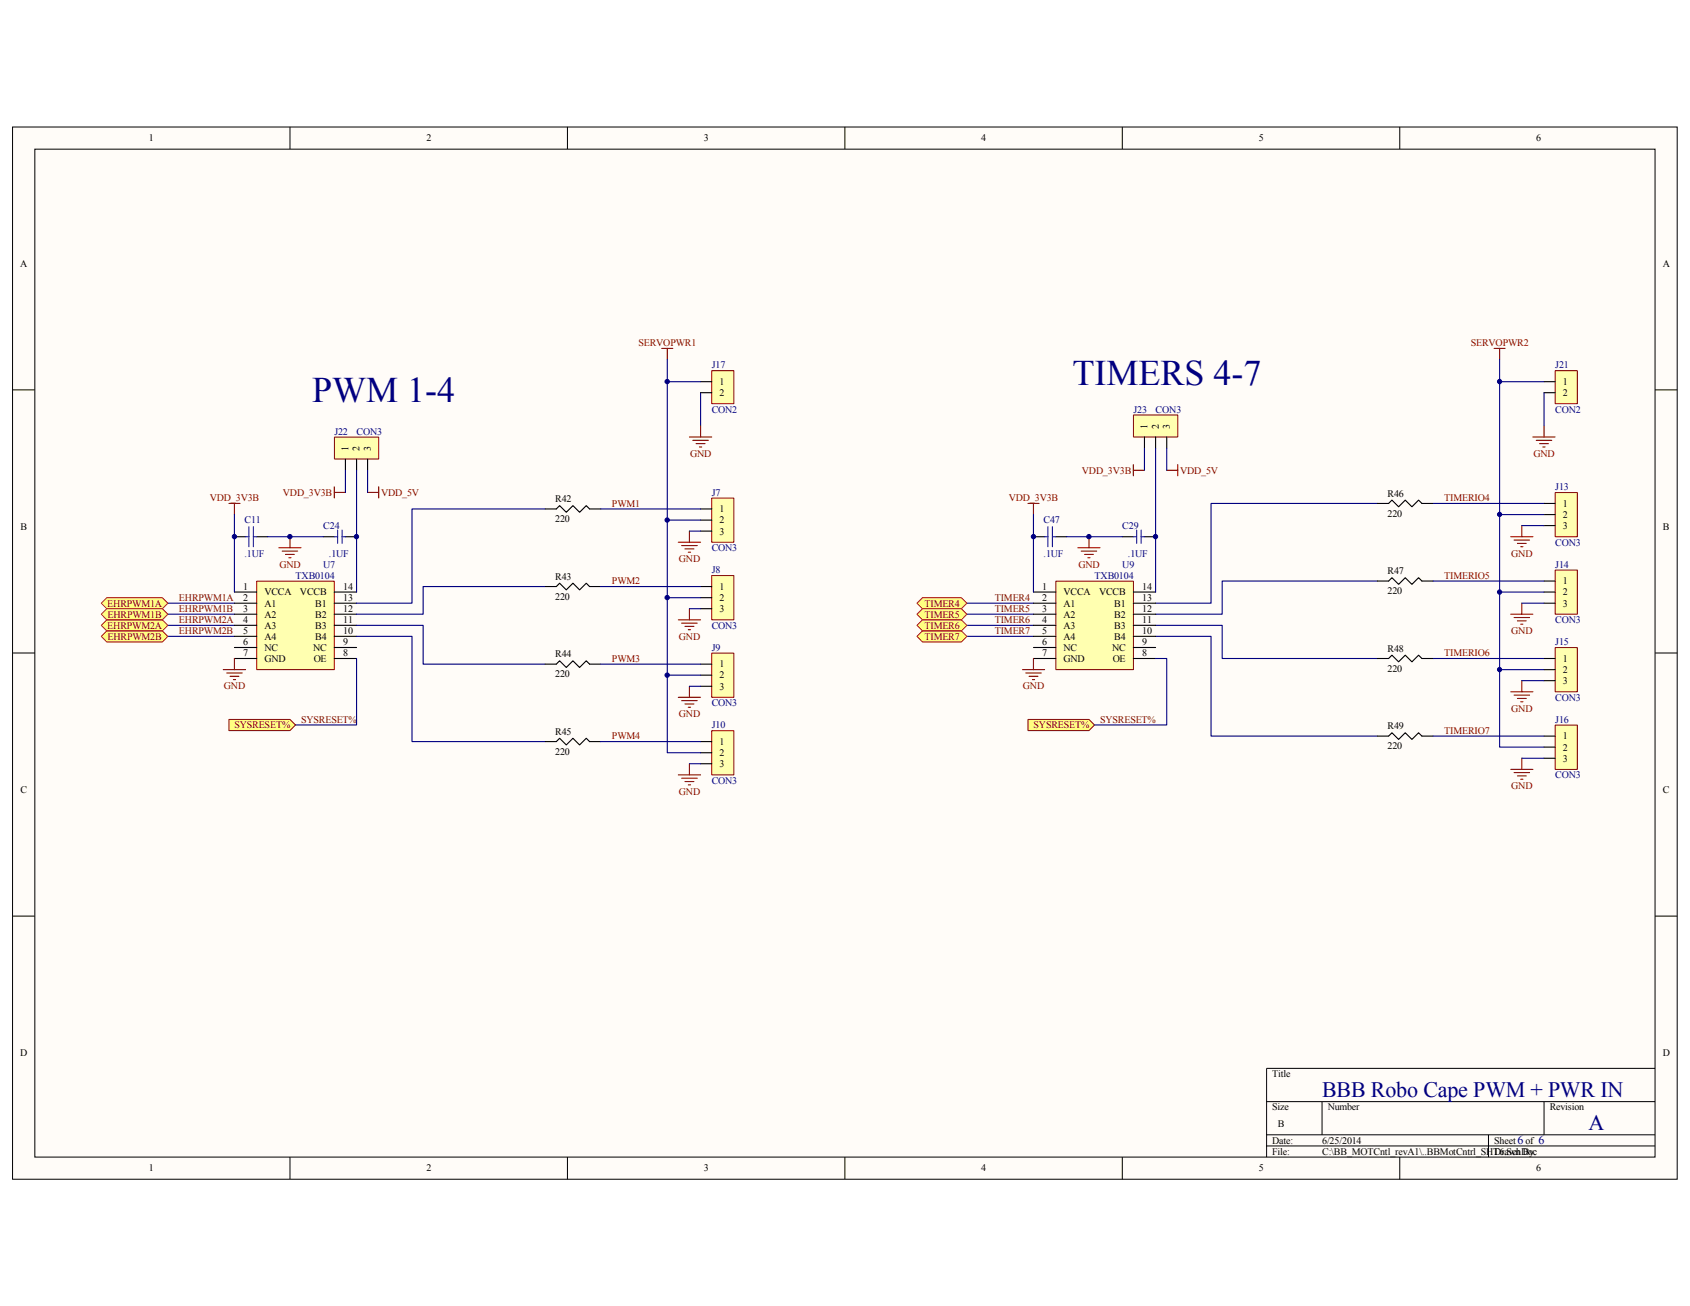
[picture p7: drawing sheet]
<svg xmlns="http://www.w3.org/2000/svg" width="279mm" height="216mm" viewBox="0 0 279 216" stroke-linecap="round" stroke-linejoin="round" font-family="sans-serif">
<path d="M2.1 21h275.2v173.9h-275.2z" fill="#fffcf8"/>
<path d="M2.1 21h275.2v173.9h-275.2z" fill="none" stroke="#000" stroke-width=".17"/>
<path d="M5.8 24.7h267.8v166.6h-267.8z" fill="#fffcf8"/>
<g fill="none" stroke="#000" stroke-width=".17">
<path d="M5.8 24.7h267.8v166.6h-267.8zM47.9 21v3.6M93.8 21v3.6M139.7 21v3.6M185.5 21v3.6M231.4 21v3.6M2.1 64.5h3.6M273.6 64.5h3.7M2.1 107.9h3.6M273.6 107.9h3.7M2.1 151.4h3.6M273.6 151.4h3.7"/>
<path d="M273.6 176.6h-64.2v14.7M47.9 191.3v3.6M93.8 191.3v3.6M139.7 191.3v3.6M185.5 191.3v3.6M209.4 182.1h64.2M209.4 187.6h64.2M209.4 189.4h64.2M218.6 182.1v5.5M231.4 191.3v3.6M246.1 187.6v3.7M255.3 182.1v5.5"/>
</g>
<path d="M185.5 88.7h1.9M189.2 88.7h1.9" fill="none" stroke="#000" stroke-width=".18"/>
<path d="M187.4 88.7h.5M187.9 87.6v2.2M188.7 87.6v2.2M188.7 88.7h.5" fill="none" stroke="#00f" stroke-width=".18"/>
<path d="M178.2 90.6h3.7M178.8 91.1h2.5M179.3 91.7h1.5M179.9 92.2h.3M180 88.7v1.9" fill="none" stroke="#800000" stroke-width=".18"/>
<path d="M27.7 99.7h11.1M159.9 99.7h11M227.7 96.1h-25.6v5.4h-11M227.7 83.2h-27.5v16.5h-9.1M27.7 101.5h11.1M27.7 103.4h11.1M27.7 105.2h11.1M159.9 101.5h11M159.9 103.4h11M159.9 105.2h11M191.1 105.2h9.1v16.5h27.5M191.1 103.4h11v5.5h25.6" fill="none" stroke="#000080" stroke-width=".18"/>
<path d="M257.1 81.4h3.7v7.3h-3.7z" fill="#ffffb0"/>
<path d="M257.1 81.4h3.7v7.3h-3.7z" fill="none" stroke="#800000" stroke-width=".17"/>
<path d="M255.3 83.2h1.8M255.3 85.1h1.8M255.3 86.9h1.8" fill="none" stroke="#000" stroke-width=".18"/>
<path d="M257.1 94.3h3.7v7.2h-3.7z" fill="#ffffb0"/>
<path d="M257.1 94.2h3.7v7.3h-3.7z" fill="none" stroke="#800000" stroke-width=".17"/>
<path d="M255.3 96.1h1.8M255.3 97.9h1.8M255.3 99.7h1.8" fill="none" stroke="#000" stroke-width=".18"/>
<path d="M257.1 107.1h3.7v7.3h-3.7z" fill="#ffffb0"/>
<path d="M257.1 107.1h3.7v7.3h-3.7z" fill="none" stroke="#800000" stroke-width=".17"/>
<path d="M255.3 108.9h1.8M255.3 110.7h1.8M255.3 112.5h1.8" fill="none" stroke="#000" stroke-width=".18"/>
<path d="M257.1 119.9h3.7v7.3h-3.7z" fill="#ffffb0"/>
<path d="M257.1 119.9h3.7v7.3h-3.7z" fill="none" stroke="#800000" stroke-width=".17"/>
<path d="M255.3 121.7h1.8M255.3 123.5h1.8M255.3 125.3h1.8" fill="none" stroke="#000" stroke-width=".18"/>
<path d="M117.7 120.8h3.6v7.3h-3.6z" fill="#ffffb0"/>
<path d="M117.7 120.8h3.6v7.3h-3.6z" fill="none" stroke="#800000" stroke-width=".17"/>
<path d="M115.8 122.6h1.9M115.8 124.4h1.9M115.8 126.3h1.9" fill="none" stroke="#000" stroke-width=".18"/>
<path d="M117.7 108h3.6v7.3h-3.6z" fill="#ffffb0"/>
<path d="M117.7 108h3.6v7.3h-3.6z" fill="none" stroke="#800000" stroke-width=".17"/>
<path d="M115.8 109.8h1.9M115.8 111.6h1.9M115.8 113.5h1.9" fill="none" stroke="#000" stroke-width=".18"/>
<path d="M117.7 95.2h3.6v7.3h-3.6z" fill="#ffffb0"/>
<path d="M117.7 95.1h3.6v7.4h-3.6z" fill="none" stroke="#800000" stroke-width=".17"/>
<path d="M115.8 97h1.9M115.8 98.8h1.9M115.8 100.6h1.9" fill="none" stroke="#000" stroke-width=".18"/>
<path d="M117.7 82.4h3.6v7.2h-3.6z" fill="#ffffb0"/>
<path d="M117.7 82.3h3.6v7.3h-3.6z" fill="none" stroke="#800000" stroke-width=".17"/>
<path d="M115.8 84.1h1.9M115.8 86h1.9M115.8 87.8h1.9" fill="none" stroke="#000" stroke-width=".18"/>
<path d="M115.8 64.9v5.5" fill="none" stroke="#000080" stroke-width=".18"/>
<path d="M114 72.2h3.7M114.5 72.8h2.6M115.1 73.3h1.5M115.6 73.9h.4M115.8 70.4v1.8" fill="none" stroke="#800000" stroke-width=".18"/>
<path d="M117.7 61.3h3.6v5.4h-3.6z" fill="#ffffb0"/>
<path d="M117.7 61.3h3.6v5.4h-3.6z" fill="none" stroke="#800000" stroke-width=".17"/>
<path d="M115.8 63.1h1.9M115.8 64.9h1.9" fill="none" stroke="#000" stroke-width=".18"/>
<g fill="none" stroke="#800000" stroke-width=".18">
<path d="M109.4 57.6h1.8M110.3 57.6v1.8M247 57.6h1.8M247.9 57.6v1.8M112.1 89.6h3.7M112.7 90.2h2.6M113.2 90.7h1.5M113.8 91.3h.4M114 87.8v1.8M249.8 88.7h3.6M250.3 89.3h2.6M250.9 89.8h1.4"/>
<path d="M251.4 90.4h.4M251.6 86.9v1.8M251.6 99.7v1.8M112.1 102.5h3.7M112.1 115.3h3.7M112.7 103h2.6M112.7 115.8h2.6M113.2 103.5h1.5M113.2 116.4h1.5M113.8 104.1h.4M113.8 116.9h.4M114 100.6v1.9"/>
<path d="M114 113.5v1.8M249.8 114.4h3.6M249.8 101.5h3.6M250.3 114.9h2.6M250.3 102.1h2.6M250.9 115.5h1.4M250.9 102.6h1.4M251.4 116h.4M251.4 103.2h.4M251.6 112.5v1.9M112.1 128.1h3.7M112.7 128.7h2.6"/>
<path d="M113.2 129.2h1.5M113.8 129.8h.4M114 126.3v1.8M249.8 127.2h3.6M250.3 127.7h2.6M250.9 128.3h1.4M251.4 128.8h.4M251.6 125.3v1.9"/>
</g>
<g fill="none" stroke="#000080" stroke-width=".18">
<path d="M110.3 98.8h5.5M110.3 86h5.5M114 87.8h1.8M247.9 97.9h7.4M247.9 85.1h7.4M251.6 99.7h3.7M251.6 86.9h3.7M110.3 111.6h5.5M114 100.6h1.8M114 113.5h1.8M247.9 110.7h7.4M251.6 112.5h3.7"/>
<path d="M114 126.3h1.8M251.6 125.3h3.7"/>
</g>
<path d="M257.1 61.3h3.7v5.4h-3.7z" fill="#ffffb0"/>
<path d="M257.1 61.3h3.7v5.4h-3.7z" fill="none" stroke="#800000" stroke-width=".17"/>
<path d="M255.3 63.1h1.8M255.3 64.9h1.8" fill="none" stroke="#000" stroke-width=".18"/>
<path d="M255.3 64.9v5.5" fill="none" stroke="#000080" stroke-width=".18"/>
<path d="M253.4 72.2h3.7M254 72.8h2.5M254.5 73.3h1.5M255.1 73.9h.3M255.3 70.4v1.8" fill="none" stroke="#800000" stroke-width=".18"/>
<path d="M174.6 96.1h12.8v14.6h-12.8z" fill="#ffffb0"/>
<path d="M174.6 96.1h12.8v14.6h-12.8z" fill="none" stroke="#800000" stroke-width=".17"/>
<g fill="none" stroke="#000" stroke-width=".18">
<path d="M53.4 88.7h1.9M57.1 88.7h1.8M170.9 97.9h3.6M170.9 99.7h3.6M170.9 88.7h1.8M174.5 88.7h1.9M187.4 97.9h3.7M187.4 99.7h3.7M170.9 101.5h3.6M170.9 103.4h3.6M170.9 105.2h3.6M170.9 107h3.6"/>
<path d="M170.9 108.9h3.6M187.4 101.5h3.7M187.4 103.4h3.7M187.4 105.2h3.7M187.4 107h3.7M187.4 108.9h3.7"/>
</g>
<path d="M46.1 90.6h3.7M46.7 91.1h2.5M47.2 91.7h1.5M47.8 92.2h.3M47.9 88.7v1.9M169.9 83.2h1.9M170.9 83.2v1.9M169 110.7h3.7M169.6 111.3h2.5M170.1 111.8h1.5M170.7 112.4h.3M170.9 108.9v1.8" fill="none" stroke="#800000" stroke-width=".18"/>
<path d="M55.3 88.7h.5M55.8 87.6v2.2M56.6 88.7h.5M56.6 87.6v2.2M172.7 88.7h.5M173.2 87.1v3.3M174 88.7h.5M174 87.1v3.3" fill="none" stroke="#00f" stroke-width=".18"/>
<path d="M170.9 85.1v12.8M176.4 88.7h9.1" fill="none" stroke="#000080" stroke-width=".18"/>
<path d="M42.5 96.1h12.8v14.6h-12.8z" fill="#ffffb0"/>
<path d="M42.4 96.1h12.9v14.6h-12.9z" fill="none" stroke="#800000" stroke-width=".17"/>
<g fill="none" stroke="#000" stroke-width=".18">
<path d="M38.8 97.9h3.6M38.8 99.7h3.6M38.8 88.7h1.8M42.4 88.7h1.9M55.3 97.9h3.6M55.3 99.7h3.6M38.8 101.5h3.6M38.8 103.4h3.6M38.8 105.2h3.6M38.8 107h3.6M38.8 108.9h3.6M55.3 101.5h3.6"/>
<path d="M55.3 103.4h3.6M55.3 105.2h3.6M55.3 107h3.6M55.3 108.9h3.6"/>
</g>
<path d="M187.4 77.7h1.8M187.4 76.8v1.9M192.9 77.7h1.8M194.7 76.8v1.9M37.8 83.2h1.9M38.8 83.2v1.9M36.9 110.7h3.7M37.5 111.3h2.5M38 111.8h1.5M38.6 112.4h.3M38.8 108.9v1.8" fill="none" stroke="#800000" stroke-width=".18"/>
<path d="M40.6 88.7h.5M41.1 87.1v3.3M41.9 88.7h.5M41.9 87.1v3.3" fill="none" stroke="#00f" stroke-width=".18"/>
<path d="M38.8 85.1v12.8M44.3 88.7h9.1M90.1 84.1h-22v15.6h-9.2M90.1 97h-20.1v4.5h-11.1M58.9 103.4h11.1v6.4h20.1M58.9 105.2h9.2v17.4h22" fill="none" stroke="#000080" stroke-width=".18"/>
<path d="M187.4 68.6h7.3v3.6h-7.3z" fill="#ffffb0"/>
<path d="M187.4 68.6h7.3v3.6h-7.3z" fill="none" stroke="#800000" stroke-width=".17"/>
<path d="M189.2 72.2v1.9M191.1 72.2v1.9M192.9 72.2v1.9" fill="none" stroke="#000" stroke-width=".18"/>
<path d="M189.2 74.1v3.6M191.1 74.1v23.8M192.9 74.1v3.6" fill="none" stroke="#000080" stroke-width=".18"/>
<path d="M55.3 81.4h1.8M55.3 80.5v1.8M60.8 81.4h1.8M62.6 80.5v1.8" fill="none" stroke="#800000" stroke-width=".18"/>
<path d="M55.3 72.3h7.3v3.6h-7.3z" fill="#ffffb0"/>
<path d="M55.3 72.3h7.3v3.6h-7.3z" fill="none" stroke="#800000" stroke-width=".17"/>
<path d="M57.1 75.9v1.8M58.9 75.9v1.8M60.8 75.9v1.8M90.1 84.1h1.9l.5-.5 1.1 1.1 1.1-1.1 1.1 1.1 1.1-1.1 .6 .5h1.8M90.1 97h1.9l.5-.6 1.1 1.1 1.1-1.1 1.1 1.1 1.1-1.1 .6 .6h1.8M227.7 83.2h1.9l.5-.5 1.1 1.1 1.1-1.1 1.1 1.1 1.1-1.1 .6 .5h1.8M227.7 96.1h1.9l.5-.6 1.1 1.1 1.1-1.1 1.1 1.1 1.1-1.1 .6 .6h1.8M90.1 109.8h1.9l.5-.6 1.1 1.1 1.1-1.1 1.1 1.1 1.1-1.1 .6 .6h1.8M227.7 108.9h1.9l.5-.6 1.1 1.1 1.1-1.1 1.1 1.1 1.1-1.1 .6 .6h1.8M90.1 122.6h1.9l.5-.6 1.1 1.1 1.1-1.1 1.1 1.1 1.1-1.1 .6 .6h1.8M227.7 121.7h1.9l.5-.6 1.1 1.1 1.1-1.1 1.1 1.1 1.1-1.1 .6 .6h1.8" fill="none" stroke="#000" stroke-width=".18"/>
<path d="M57.1 77.7v3.7M58.9 77.7v20.2M60.8 77.7v3.7M99.3 84.1h16.5M99.3 97h16.5M236.9 83.2h18.4M236.9 96.1h18.4M58.9 108.9v10.9h-10M99.3 109.8h16.5M236.9 108.9h18.4M99.3 122.6h16.5M236.9 121.7h18.4" fill="none" stroke="#000080" stroke-width=".18"/>
<path d="M152.5 98.8h6.4l1 .9-1 .9h-6.4l-.9-.9z" fill-rule="evenodd" fill="#ffff80"/>
<path d="M152.5 98.8h6.4l1 .9-1 .9h-6.4l-.9-.9z" fill="none" stroke="#f00" stroke-width=".17"/>
<path d="M151.6 101.5l.9-.9h6.4l1 .9-1 1h-6.4z" fill-rule="evenodd" fill="#ffff80"/>
<path d="M151.6 101.5l.9-.9h6.4l1 .9-1 1h-6.4z" fill="none" stroke="#f00" stroke-width=".17"/>
<path d="M16.7 105.2l1-.9h9.1l.9 .9-.9 .9h-9.1z" fill-rule="evenodd" fill="#ffff80"/>
<path d="M16.7 105.2l1-.9h9.1l.9 .9-.9 .9h-9.1z" fill="none" stroke="#f00" stroke-width=".17"/>
<path d="M16.7 103.4l1-.9h9.1l.9 .9-.9 .9h-9.1z" fill-rule="evenodd" fill="#ffff80"/>
<path d="M16.7 103.4l1-.9h9.1l.9 .9-.9 .9h-9.1z" fill="none" stroke="#f00" stroke-width=".17"/>
<path d="M152.5 104.3h6.4l1 .9-1 .9h-6.4l-.9-.9z" fill-rule="evenodd" fill="#ffff80"/>
<path d="M152.5 104.3h6.4l1 .9-1 .9h-6.4l-.9-.9z" fill="none" stroke="#f00" stroke-width=".17"/>
<path d="M151.6 103.4l.9-.9h6.4l1 .9-1 .9h-6.4z" fill-rule="evenodd" fill="#ffff80"/>
<path d="M151.6 103.4l.9-.9h6.4l1 .9-1 .9h-6.4z" fill="none" stroke="#f00" stroke-width=".17"/>
<path d="M17.7 98.8h9.1l.9 .9-.9 .9h-9.1l-1-.9z" fill-rule="evenodd" fill="#ffff80"/>
<path d="M17.7 98.8h9.1l.9 .9-.9 .9h-9.1l-1-.9z" fill="none" stroke="#f00" stroke-width=".17"/>
<path d="M17.7 100.6h9.1l.9 .9-.9 1h-9.1l-1-1z" fill-rule="evenodd" fill="#ffff80"/>
<path d="M17.7 100.6h9.1l.9 .9-.9 1h-9.1l-1-1z" fill="none" stroke="#f00" stroke-width=".17"/>
<path d="M37.8 118.9h10.1l1 .9-1 1h-10.1z" fill-rule="evenodd" fill="#ffff80"/>
<path d="M37.8 118.9h10.1l1 .9-1 1h-10.1z" fill="none" stroke="#800000" stroke-width=".17"/>
<path d="M169.9 118.9h10.1l1 .9-1 1h-10.1z" fill-rule="evenodd" fill="#ffff80"/>
<path d="M169.9 118.9h10.1l1 .9-1 1h-10.1z" fill="none" stroke="#800000" stroke-width=".17"/>
<path d="M110.3 59.4v65h5.5M247.9 59.4v64.1h7.4M110.3 63.1h5.5M247.9 63.1h7.4M191.1 108.9h1.8v10.9h-11.9" fill="none" stroke="#000080" stroke-width=".18"/>
<circle cx="38.8" cy="88.7" r=".36" fill="#000080"/>
<circle cx="38.8" cy="88.7" r=".36" fill="none" stroke="#000080" stroke-width=".17"/>
<circle cx="47.9" cy="88.7" r=".36" fill="#000080"/>
<circle cx="47.9" cy="88.7" r=".36" fill="none" stroke="#000080" stroke-width=".17"/>
<circle cx="58.9" cy="88.7" r=".36" fill="#000080"/>
<circle cx="58.9" cy="88.7" r=".36" fill="none" stroke="#000080" stroke-width=".17"/>
<circle cx="110.3" cy="111.6" r=".36" fill="#000080"/>
<circle cx="110.3" cy="111.6" r=".36" fill="none" stroke="#000080" stroke-width=".17"/>
<circle cx="110.3" cy="98.8" r=".36" fill="#000080"/>
<circle cx="110.3" cy="98.8" r=".36" fill="none" stroke="#000080" stroke-width=".17"/>
<circle cx="110.3" cy="86" r=".35" fill="#000080"/>
<circle cx="110.3" cy="86" r=".35" fill="none" stroke="#000080" stroke-width=".17"/>
<circle cx="110.3" cy="63.1" r=".36" fill="#000080"/>
<circle cx="110.3" cy="63.1" r=".36" fill="none" stroke="#000080" stroke-width=".17"/>
<circle cx="170.9" cy="88.7" r=".36" fill="#000080"/>
<circle cx="170.9" cy="88.7" r=".36" fill="none" stroke="#000080" stroke-width=".17"/>
<circle cx="180" cy="88.7" r=".36" fill="#000080"/>
<circle cx="180" cy="88.7" r=".36" fill="none" stroke="#000080" stroke-width=".17"/>
<circle cx="191" cy="88.7" r=".36" fill="#000080"/>
<circle cx="191" cy="88.7" r=".36" fill="none" stroke="#000080" stroke-width=".17"/>
<circle cx="247.9" cy="110.7" r=".35" fill="#000080"/>
<circle cx="247.9" cy="110.7" r=".35" fill="none" stroke="#000080" stroke-width=".17"/>
<circle cx="247.9" cy="97.9" r=".35" fill="#000080"/>
<circle cx="247.9" cy="97.9" r=".35" fill="none" stroke="#000080" stroke-width=".17"/>
<circle cx="247.9" cy="85" r=".35" fill="#000080"/>
<circle cx="247.9" cy="85" r=".35" fill="none" stroke="#000080" stroke-width=".17"/>
<circle cx="247.9" cy="63.1" r=".35" fill="#000080"/>
<circle cx="247.9" cy="63.1" r=".35" fill="none" stroke="#000080" stroke-width=".17"/>
<g font-size="6" fill="#000080">
<text x="177.3" y="63.6">TIMERS 4-7</text>
<text x="51.6" y="66.4">PWM 1-4</text>
</g>
<g font-size="3.6" fill="#000080">
<text x="218.6" y="181.3">BBB Robo Cape PWM + PWR IN</text>
<text x="262.6" y="186.8">A</text>
</g>
<g font-size="2" fill="#000080">
<text x="250.9" y="189.2">6</text>
<text x="254.4" y="189.2">6</text>
</g>
<g font-size="1.7">
<text x="24.6" y="23.3">1</text>
<text x="70.5" y="23.3">2</text>
<text x="116.4" y="23.3">3</text>
<text x="162.2" y="23.3">4</text>
<text x="208.1" y="23.3">5</text>
<text x="254" y="23.3">6</text>
<text x="3.3" y="44.2">A</text>
<text x="274.9" y="44.2">A</text>
<text x="119" y="63.6">1</text>
<text x="119" y="65.5">2</text>
<text x="258.4" y="63.6">1</text>
<text x="258.4" y="65.5">2</text>
<text x="189.7" y="71" transform="rotate(-90 189.7 71)">1</text>
<text x="191.6" y="71" transform="rotate(-90 191.6 71)">2</text>
<text x="193.4" y="71" transform="rotate(-90 193.4 71)">3</text>
<text x="57.6" y="74.6" transform="rotate(-90 57.6 74.6)">1</text>
<text x="59.5" y="74.6" transform="rotate(-90 59.5 74.6)">2</text>
<text x="61.3" y="74.6" transform="rotate(-90 61.3 74.6)">3</text>
<text x="91.8" y="83.1">R42</text>
<text x="229.4" y="82.1">R46</text>
<text x="258.4" y="83.8">1</text>
<text x="3.4" y="87.7">B</text>
<text x="91.8" y="86.3">220</text>
<text x="119" y="84.7">1</text>
<text x="119" y="86.5">2</text>
<text x="119" y="88.4">3</text>
<text x="229.4" y="85.4">220</text>
<text x="258.4" y="85.6">2</text>
<text x="258.4" y="87.4">3</text>
<text x="274.9" y="87.7">B</text>
<text x="91.8" y="95.9">R43</text>
<text x="229.4" y="95">R47</text>
<text x="40.2" y="97.5">1</text>
<text x="40.2" y="99.4">2</text>
<text x="40.2" y="101.2">3</text>
<text x="43.7" y="98.4">VCCA</text>
<text x="43.7" y="100.3">A1</text>
<text x="49.6" y="98.4">VCCB</text>
<text x="52.1" y="100.3">B1</text>
<text x="56.7" y="101.2">12</text>
<text x="56.7" y="99.4">13</text>
<text x="56.7" y="97.5">14</text>
<text x="91.8" y="99.2">220</text>
<text x="119" y="97.5">1</text>
<text x="119" y="99.4">2</text>
<text x="119" y="101.2">3</text>
<text x="172.3" y="97.5">1</text>
<text x="172.3" y="99.4">2</text>
<text x="172.3" y="101.2">3</text>
<text x="175.8" y="98.4">VCCA</text>
<text x="175.8" y="100.3">A1</text>
<text x="181.7" y="98.4">VCCB</text>
<text x="184.2" y="100.3">B1</text>
<text x="188.8" y="101.2">12</text>
<text x="188.8" y="99.4">13</text>
<text x="188.8" y="97.5">14</text>
<text x="229.4" y="98.3">220</text>
<text x="258.4" y="96.6">1</text>
<text x="258.4" y="98.4">2</text>
<text x="258.4" y="100.3">3</text>
<text x="40.2" y="103">4</text>
<text x="40.2" y="104.8">5</text>
<text x="40.2" y="106.7">6</text>
<text x="43.7" y="107.6">NC</text>
<text x="43.7" y="102.1">A2</text>
<text x="43.7" y="103.9">A3</text>
<text x="43.7" y="105.7">A4</text>
<text x="51.8" y="107.6">NC</text>
<text x="52.1" y="105.7">B4</text>
<text x="52.1" y="103.9">B3</text>
<text x="52.1" y="102.1">B2</text>
<text x="56.7" y="104.8">10</text>
<text x="56.7" y="103">11</text>
<text x="56.7" y="106.7">9</text>
<text x="172.3" y="103">4</text>
<text x="172.3" y="104.8">5</text>
<text x="172.3" y="106.7">6</text>
<text x="175.8" y="107.6">NC</text>
<text x="175.8" y="102.1">A2</text>
<text x="175.8" y="103.9">A3</text>
<text x="175.8" y="105.7">A4</text>
<text x="183.9" y="107.6">NC</text>
<text x="184.2" y="105.7">B4</text>
<text x="184.2" y="103.9">B3</text>
<text x="184.2" y="102.1">B2</text>
<text x="188.8" y="104.8">10</text>
<text x="188.8" y="103">11</text>
<text x="188.8" y="106.7">9</text>
<text x="229.4" y="107.8">R48</text>
<text x="40.2" y="108.5">7</text>
<text x="43.7" y="109.4">GND</text>
<text x="51.9" y="109.4">OE</text>
<text x="56.7" y="108.5">8</text>
<text x="91.8" y="108.7">R44</text>
<text x="91.8" y="112">220</text>
<text x="119" y="110.3">1</text>
<text x="119" y="112.2">2</text>
<text x="172.3" y="108.5">7</text>
<text x="175.8" y="109.4">GND</text>
<text x="184" y="109.4">OE</text>
<text x="188.8" y="108.5">8</text>
<text x="229.4" y="111.1">220</text>
<text x="258.4" y="109.4">1</text>
<text x="258.4" y="111.3">2</text>
<text x="258.4" y="113.1">3</text>
<text x="119" y="114">3</text>
<text x="91.8" y="121.5">R45</text>
<text x="91.8" y="124.8">220</text>
<text x="119" y="123.1">1</text>
<text x="119" y="125">2</text>
<text x="229.4" y="120.6">R49</text>
<text x="229.4" y="123.9">220</text>
<text x="258.4" y="122.2">1</text>
<text x="258.4" y="124.1">2</text>
<text x="258.4" y="125.9">3</text>
<text x="3.4" y="131.1">C</text>
<text x="119" y="126.8">3</text>
<text x="274.9" y="131.1">C</text>
<text x="3.3" y="174.6">D</text>
<text x="210.3" y="178.1">Title</text>
<text x="274.9" y="174.6">D</text>
<text x="210.3" y="183.6">Size</text>
<text x="219.5" y="183.6">Number</text>
<text x="256.2" y="183.6">Revision</text>
<text x="210.3" y="189.1">Date:</text>
<text x="210.3" y="190.9">File:</text>
<text x="211.2" y="186.3">B</text>
<text x="218.6" y="189.1">6/25/2014</text>
<text x="218.6" y="190.9">C:\BB_MOTCntl_revA1\..BBMotCntrl_SHT6.SchDoc</text>
<text x="247" y="190.9">Drawn By:</text>
<text x="247" y="189.1">Sheet</text>
<text x="252.2" y="189.1">of</text>
<text x="24.6" y="193.7">1</text>
<text x="70.5" y="193.7">2</text>
<text x="116.4" y="193.7">3</text>
<text x="162.2" y="193.7">4</text>
<text x="208.1" y="193.7">5</text>
<text x="254" y="193.7">6</text>
</g>
<g font-size="1.7" fill="#800000">
<text x="105.6" y="57.2">SERVOPWR1</text>
<text x="243.2" y="57.2">SERVOPWR2</text>
<text x="114.1" y="75.5">GND</text>
<text x="253.5" y="75.5">GND</text>
<text x="34.7" y="82.9">VDD_3V3B</text>
<text x="46.8" y="82">VDD_3V3B</text>
<text x="63" y="82">VDD_5V</text>
<text x="101.2" y="83.8">PWM1</text>
<text x="166.8" y="82.9">VDD_3V3B</text>
<text x="178.9" y="78.3">VDD_3V3B</text>
<text x="195.1" y="78.3">VDD_5V</text>
<text x="238.8" y="82.9">TIMERIO4</text>
<text x="46.2" y="93.8">GND</text>
<text x="112.2" y="92.9">GND</text>
<text x="178.3" y="93.8">GND</text>
<text x="238.8" y="95.7">TIMERIO5</text>
<text x="249.9" y="92">GND</text>
<text x="17.7" y="100.3">EHRPWM1A</text>
<text x="101.2" y="96.6">PWM2</text>
<text x="152.8" y="100.3">TIMER4</text>
<text x="17.7" y="103.9">EHRPWM2A</text>
<text x="17.8" y="105.7">EHRPWM2B</text>
<text x="17.8" y="102.1">EHRPWM1B</text>
<text x="112.2" y="105.7">GND</text>
<text x="152.8" y="102.1">TIMER5</text>
<text x="152.8" y="105.7">TIMER7</text>
<text x="152.8" y="103.9">TIMER6</text>
<text x="249.9" y="104.8">GND</text>
<text x="37" y="114">GND</text>
<text x="101.2" y="109.4">PWM3</text>
<text x="169.1" y="114">GND</text>
<text x="238.8" y="108.5">TIMERIO6</text>
<text x="112.2" y="118.6">GND</text>
<text x="249.9" y="117.6">GND</text>
<text x="38.8" y="120.4">SYSRESET%</text>
<text x="101.2" y="122.2">PWM4</text>
<text x="170.9" y="120.4">SYSRESET%</text>
<text x="238.8" y="121.3">TIMERIO7</text>
<text x="112.2" y="131.4">GND</text>
<text x="249.9" y="130.5">GND</text>
</g>
<g font-size="1.7" fill="#000080">
<text x="117.7" y="60.9">J17</text>
<text x="257.1" y="60.9">J21</text>
<text x="55.3" y="71.9">J22</text>
<text x="58.9" y="71.9">CON3</text>
<text x="117.7" y="68.2">CON2</text>
<text x="187.4" y="68.2">J23</text>
<text x="191.1" y="68.2">CON3</text>
<text x="257.1" y="68.2">CON2</text>
<text x="117.7" y="82">J7</text>
<text x="257.1" y="81">J13</text>
<text x="40.4" y="86.5">C11</text>
<text x="53.4" y="87.4">C24</text>
<text x="172.5" y="86.5">C47</text>
<text x="185.5" y="87.4">C29</text>
<text x="40.4" y="92">.1UF</text>
<text x="48.9" y="95.7">TXB0104</text>
<text x="53.4" y="93.9">U7</text>
<text x="54.4" y="92">.1UF</text>
<text x="117.7" y="94.8">J8</text>
<text x="117.7" y="91.1">CON3</text>
<text x="172.5" y="92">.1UF</text>
<text x="181" y="95.7">TXB0104</text>
<text x="185.5" y="93.9">U9</text>
<text x="186.5" y="92">.1UF</text>
<text x="257.1" y="90.2">CON3</text>
<text x="257.1" y="93.9">J14</text>
<text x="117.7" y="107.6">J9</text>
<text x="117.7" y="103.9">CON3</text>
<text x="257.1" y="103">CON3</text>
<text x="257.1" y="106.7">J15</text>
<text x="117.7" y="116.8">CON3</text>
<text x="257.1" y="115.8">CON3</text>
<text x="257.1" y="119.5">J16</text>
<text x="117.7" y="120.4">J10</text>
<text x="117.7" y="129.6">CON3</text>
<text x="257.1" y="128.7">CON3</text>
</g>
<g font-size="1.7" fill="#790000">
<text x="29.6" y="99.4">EHRPWM1A</text>
<text x="29.6" y="101.2">EHRPWM1B</text>
<text x="164.4" y="99.4">TIMER4</text>
<text x="164.4" y="101.2">TIMER5</text>
<text x="29.6" y="104.8">EHRPWM2B</text>
<text x="29.6" y="103">EHRPWM2A</text>
<text x="164.4" y="104.8">TIMER7</text>
<text x="164.4" y="103">TIMER6</text>
<text x="49.8" y="119.5">SYSRESET%</text>
<text x="181.9" y="119.5">SYSRESET%</text>
</g>
</svg>
